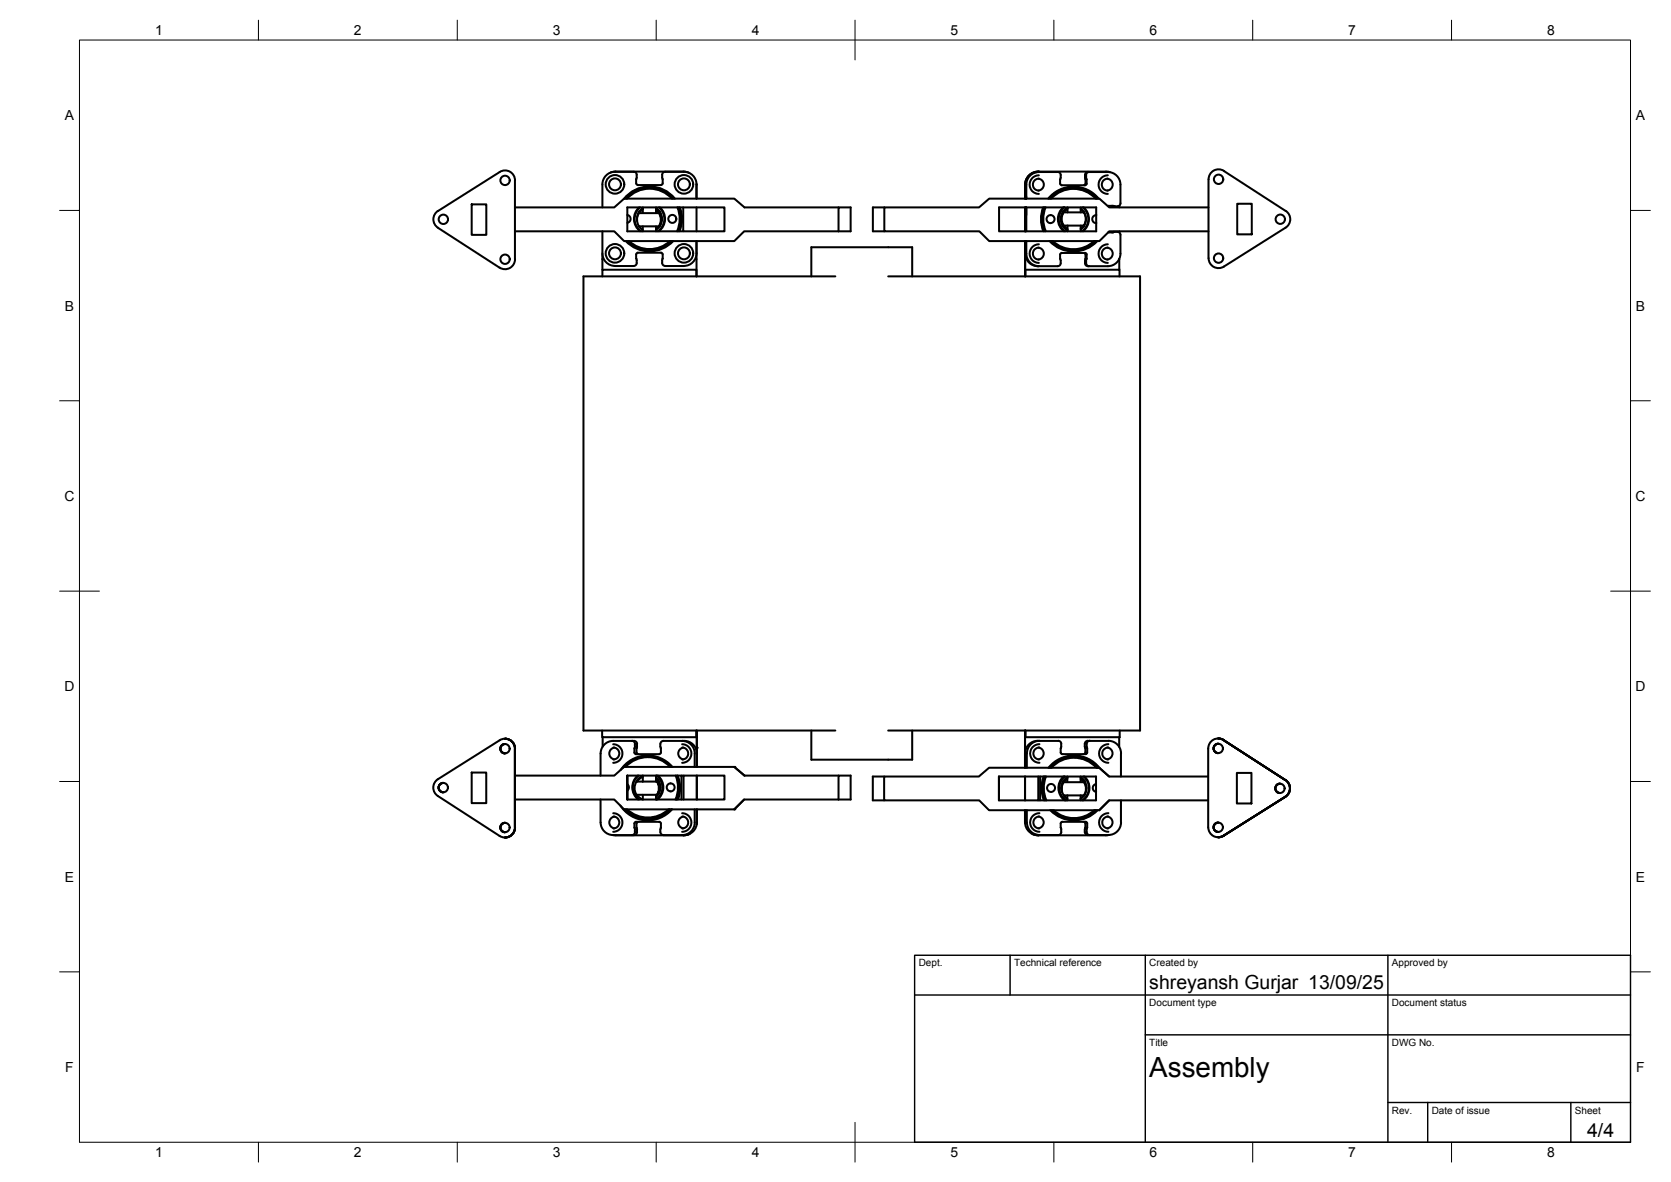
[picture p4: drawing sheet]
<svg xmlns="http://www.w3.org/2000/svg" width="420mm" height="297mm" viewBox="0 0 420 297" stroke-linecap="round" stroke-linejoin="round" font-family="sans-serif">
<!-- layer: Visible -->
<g fill="none" stroke="#000" stroke-width=".51">
<path d="M110.1 57.2l15.5 10.1M110.1 53a2.51 2.51 0 0 0 0 4.2M118.6 51.4h3.7v7.6h-3.7zM125.6 43.2l-15.5 9.8M125.7 43.2a2.51 2.51 0 0 1 3.8 2.1v19.9M129.5 58.1h25l2.4 2.5h27.7l2.5-2.5h23.7M129.5 52.1h25l2.4-2.2h27.7l2.6 2.2h23.6M151.5 58.1v5.6a3.2 3.2 0 0 0 3.1 3.1l4.7 .1a.79 .79 0 0 0 .8-.8l-.1-1.1M154.8 43.1h17l1.4 .3M154.8 43.1l-1.3 .3M157.1 49.9a8 8 0 0 1 12.4 0M157.5 49.9a7.8 7.8 0 0 1 11.7 0"/>
<path d="M157.7 52.1h24.5v6h-24.5zM157.7 54a1.01 1.01 0 0 1 .9 1 1.01 1.01 0 0 1-.9 1M160 45l.1-1.1a.72 .72 0 0 0-.7-.7h-4.8a3.2 3.2 0 0 0-3.1 3.1v5.8M160 45v1.1l.4 .4M160.6 53.3v.3M160.7 56.9h5M160.7 53.6h5M160.7 53.5a3 3 0 0 0 0 3.4M160.7 56.9l.9 .9M160.7 52.1a3.9 3.9 0 0 0 .3 6M160.9 52.1a3.7 3.7 0 0 0 .3 6M161.6 52.1v1.5"/>
<path d="M161.6 56.9v1.2M161.6 52.6l-.9 .9M161.6 52.3a3.2 3.2 0 0 0-1.4 3.2M161.6 52.5l-1 1.1M165 52.1v1.5M165 56.9v1.2M165 52.8l.7 .7M165 52.5l1 1.1M165 52.3l1 1M165.7 53.5a3 3 0 0 1 0 3.4M165.7 56.9l-.7 .7M165.7 52.1a3.7 3.7 0 0 1-.3 6"/>
<path d="M165.9 52.1a3.9 3.9 0 0 1-.2 6M166 53.3v.9M166 56.3v.4M166 56.5l-.6 .7M166 53.3a3.2 3.2 0 0 1 0 3.4M166 56.7l-1 1M166.6 45v1.1l-.4 .4h-5.8M167.2 43.2h4.8a3.2 3.2 0 0 1 3.1 3.1v3.6M167.2 43.2a.75 .75 0 0 0-.7 .7l.1 1.1M168.9 49.9a7.6 7.6 0 0 0-11.2 0M169.7 49.9a8.2 8.2 0 0 0-12.8 .1M170.3 52.1a7.6 7.6 0 0 1-.1 6"/>
<path d="M170.5 52.1a7.8 7.8 0 0 1-.1 6M170.8 52.1a8 8 0 0 1-.1 6M170.9 52.1a8.2 8.2 0 0 1 0 6M171.8 52.1l.1 6M175.1 46.2v.2M175.1 52.1v6M210.8 52.1h3.1v6h-3.1zM222.4 52.1h-2.9v6h2.9M251.2 52.1h24.4v6h-24.4zM257.7 46.4v3.5M257.7 52.1v6M257.8 52.1v6"/>
<path d="M257.9 57.8v.3M258 52.1l.1 6M261.1 44.9a1.49 1.49 0 0 1 1.4 1.5 1.49 1.49 0 0 1-1.4 1.5M261.2 44.9a1.49 1.49 0 0 0-1.5 1.5 1.49 1.49 0 0 0 1.5 1.5M261.2 44.1a2.34 2.34 0 0 0-2.3 2.3 2.34 2.34 0 0 0 2.3 2.3M261.2 43.2a3.2 3.2 0 0 0-3.1 3.2l-.1 3.5M262.3 52.1a8.2 8.2 0 0 0 0 6M262.5 52.1a8 8 0 0 0 0 6M262.7 52.1a7.8 7.8 0 0 0 .1 6M262.9 52.1a7.6 7.6 0 0 0 .1 6M263.6 49.9a8.2 8.2 0 0 1 12.7 0M263.8 49.9a8 8 0 0 1 12.2 0"/>
<path d="M264.3 49.9a7.6 7.6 0 0 1 11.2 0M265.9 43.2h-4.9a3.2 3.2 0 0 0-3.2 3.2v3.5M265.9 43.2a.75 .75 0 0 1 .8 .8l-.1 1.1M266.6 45.1v1.1M266.6 46.1l.4 .5h5.8l.4-.5M266.7 55.1a3.2 3.2 0 0 0 1.7 2.7l-1.1-1M266.7 55.1l.5 1.7 .1-.5M267.3 53.7l-.1-.4-.5 1.8M267.3 53.6l1.1-1.1-.9 .9h4.9a2.53 2.53 0 0 1 .1 3.3M267.3 56.5l1.1 1.2M267.3 53.7l-.3 1.3 .3 1.4M267.3 52.1a3.9 3.9 0 0 0 .2 6"/>
<path d="M267.6 52.1a3.7 3.7 0 0 0 .2 6M268.4 52.3l-1.1 1M268.4 52.3a3.2 3.2 0 0 0-1.7 2.8M268.4 52.1v1.3M268.4 56.7v1.4M269.9 47.3a7.8 7.8 0 0 1 5.8 2.6 7.8 7.8 0 0 0-11.6 0M271.7 52.1v1.3M271.7 56.7v1.4M271.7 52.6l.8 .7M271.7 52.5l.7 .6 .2 .4M272.2 52.1a3.7 3.7 0 0 1-.1 6M272.5 56.7l-.8 .7"/>
<path d="M272.5 52.1a3.9 3.9 0 0 1-.2 6M272.5 56.7l-.8 .8M272.5 56.7h-5l.9 .9M272.6 56.5l-.2 .5-.7 .6M272.6 53.4a3.2 3.2 0 0 1 0 3.3M273.6 43.2h5a3.2 3.2 0 0 1 3.1 3.2v4.7a.79 .79 0 0 1-.7 .8l-1.4-.2M273.6 43.2a.75 .75 0 0 0-.8 .8l.1 2.1-.4 .5M273.8 43.2a.75 .75 0 0 0-.7 .8l.1 2.2M275.6 54.1a1.01 1.01 0 0 0-1 1 1.01 1.01 0 0 0 1 1M275.6 56.1h.1M275.6 54h.1M278.4 44.9a1.49 1.49 0 0 1 1.4 1.5 1.49 1.49 0 0 1-1.4 1.5"/>
<path d="M278.5 44.9a1.49 1.49 0 0 0-1.5 1.5 1.49 1.49 0 0 0 1.5 1.5M278.6 44.1a2.34 2.34 0 0 0-2.4 2.3 2.34 2.34 0 0 0 2.4 2.3M278.7 58.4h.1M278.8 51.7l1.5 .1M278.8 51.7l-.2 .1M279.1 43.3l-.7-.2h-17.3a3.3 3.3 0 0 0-3.3 3.3M279.6 58.4h.1M279.7 58.4a1.43 1.43 0 0 1 2 .6v4.7a3.2 3.2 0 0 1-3.1 3.2h-5a.75 .75 0 0 1-.8-.8v-.6M279.9 58.4h-1.1M280.3 58.3l-.4 .1M281.4 51.7v.4M281.4 58.1v.3"/>
<path d="M303.9 52.1h-25l-2.5-2.2h-27.7l-2.5 2.2h-23.8v6h23.9l2.4 2.5h27.7l2.5-2.5h25M307.7 43l15.6 10M307.8 43a2.53 2.53 0 0 0-3.9 2.1v19.8a2.51 2.51 0 0 0 3.8 2.1M311.1 51.2h3.6v7.7h-3.6zM323.3 53a2.51 2.51 0 0 1 0 4.2l-15.6 9.8M129.5 65.1a2.51 2.51 0 0 1-3.9 2.2M151.5 63.9v3.9M157.4 60.6a8.2 8.2 0 0 0 11.9 0M157.6 60.6a8 8 0 0 0 11.4 0M157.9 60.6a7.8 7.8 0 0 0 10.8 0M160.4 63.5h5.8l.4 .4v1.1M160.4 63.5l-.4 .4v1.1"/>
<path d="M166.6 65l-.1 1.1a.75 .75 0 0 0 .7 .7M168.4 60.6a7.6 7.6 0 0 1-10.2 0M175.1 63.7a3.2 3.2 0 0 1-3.1 3.1l-4.8 .1M175.1 60.6v8.9v-1.7h-23.6v1.7M204 69.5v-7.4h25.4v7.4M210 69.5h-63.3v114.1h63.3M223.3 69.5h63.4v114.1h-63.4M257.7 60.6l.1 4.5M257.8 60.6v8.9l-.1-4.4M257.8 67.8h23.7v1.7M257.8 63.7a3.2 3.2 0 0 0 3.2 3.2h4.9a.75 .75 0 0 0 .8-.8v-.6M257.8 67.8v1.7"/>
<path d="M257.9 60.6v1.8M258.1 60.6v3.1a3.2 3.2 0 0 0 3.1 3.2M261.1 62.2a1.49 1.49 0 0 1 1.4 1.5 1.49 1.49 0 0 1-1.4 1.5M261.2 62.2a1.49 1.49 0 0 0-1.5 1.5 1.49 1.49 0 0 0 1.5 1.5M261.2 61.4a2.34 2.34 0 0 0-2.3 2.3 2.34 2.34 0 0 0 2.3 2.4M263.9 60.6a8.2 8.2 0 0 0 12 0M264.1 60.6a8 8 0 0 0 11.6 0M264.5 60.6a7.8 7.8 0 0 0 10.8 0 7.8 7.8 0 0 1-5.4 2.2M264.7 60.6a7.6 7.6 0 0 0 10.4 0M266.6 64v1M266.6 65l.1 .5M272.5 63.5l.4 .5-.1 1.5"/>
<path d="M273.1 65.5v.6a.75 .75 0 0 0 .7 .8M273.2 64l-.1 1.5M273.2 64l-.4-.4-5.8-.1-.4 .5M278.4 62.2a1.49 1.49 0 0 1 1.4 1.5 1.49 1.49 0 0 1-1.4 1.5M278.5 62.2a1.49 1.49 0 0 0-1.5 1.5 1.49 1.49 0 0 0 1.5 1.5M278.6 61.4a2.34 2.34 0 0 0-2.4 2.3 2.34 2.34 0 0 0 2.4 2.4M281.4 65.1v2.7M110.8 197l.7-.2a1.17 1.17 0 0 0-1.2 1.1 1.17 1.17 0 0 0 1.2 1.2 1.17 1.17 0 0 1-1.2-.8 1.17 1.17 0 0 1 .5-1.3zM118.6 194.1h3.7v7.7h-3.7zM125.6 186l-15.5 9.8a2.51 2.51 0 0 0 0 4.2l15.5 10.1a2.51 2.51 0 0 0 3.9-2.1M125.6 186a2.51 2.51 0 0 1 3.9 2.1M127 185.6h.1"/>
<path d="M127 187a1.17 1.17 0 0 0-1.2 1.1 1.17 1.17 0 0 0 1.2 1.2M127 185.6a2.51 2.51 0 0 1 2.5 2.5M129.5 194.9h25l2.4-2.2h27.7l2.6 2.2M129.5 188.2v19.8M151 189.4v5.5M151.4 183.6v1.7h23.8M151.5 185.3v2.3M154.2 187a2.33 2.33 0 0 1 2.3 2.4 2.33 2.33 0 0 1-2.3 2.3M154.2 187.9a1.5 1.5 0 0 1 1.5 1.5 1.5 1.5 0 0 1-1.5 1.5M154.5 187.9a1.49 1.49 0 0 0-1.3 1.5 1.49 1.49 0 0 0 1.3 1.4M157.3 192.7a7.6 7.6 0 0 1 11.2 0M157.7 194.9v6v-6"/>
<path d="M157.7 194.9h24.5v6h-24.5M157.7 197.1a1.01 1.01 0 0 1 0 1.6M158.9 186.2a.75 .75 0 0 1 .8 .7l-.1 .7M159.7 187.6l-.2 1.5 .4 .4h6.1l.2-.4-.1-1.5M160.1 196.2v.1M160.2 196.2l-.1 .2M160.2 196.2l.5-.6 .9-.7v1.5M160.2 187.6v-.7a.75 .75 0 0 0-.8-.7h-5.2a3.2 3.2 0 0 0-3.2 3.2M160.2 187.6l-.1 1.5 .4 .4M160.3 194.9a3.9 3.9 0 0 0 .1 6M160.6 194.9a3.7 3.7 0 0 0 .1 6M161.6 199.7v1.2l-.7-.3-.8-.9"/>
<path d="M161.6 195.2l-.7 .4-.8 .8M161.6 195.1l-1.3 1M165 194.9v1.5M165 199.7v1.2M165 196.2l.1 .2M165 195.5l.5 .7M165 196.1a2.99 2.99 0 0 1 0 3.9l.5-.7M165 195.5l.6 .8 .4 1.6M165 195.7l.5 .7M165.1 196.4h-4.9a2.49 2.49 0 0 0 0 3.3h4.9M165.1 199.7l-.1 .2M165.2 194.9a3.7 3.7 0 0 1-.2 6"/>
<path d="M165.4 194.9a3.9 3.9 0 0 1-.1 6M165.5 196.2v.8M165.5 199.1v.5M165.5 199.6h.1M165.5 196.2h.1M165.5 196.2v1M165.5 199v.6M165.5 196.2l.5 1.7M166 197.9l-.4 1.5-.6 .8 .5-.6M166 197.9l-.5 1.7M166 187v.6M166.8 186.2h5.3a3.2 3.2 0 0 1 3.1 3.2v3.3v-4.8"/>
<path d="M166.8 186.2a.75 .75 0 0 0-.7 .7M168.6 196.9a1 1 0 0 1 1 1 1 1 0 0 1-1 1M168.6 196.9a1.01 1.01 0 0 0-1 1 1.01 1.01 0 0 0 1 1M168.8 192.7a8 8 0 0 0-12.1 .2M169.1 192.7a8.2 8.2 0 0 0-13.1 .8M169.9 194.9a7.6 7.6 0 0 1-.1 6M170.2 194.9a8 8 0 0 1 .1 6M170.4 194.9a8.2 8.2 0 0 1 .1 6M170.5 196.6v2.5l-.5 1.8 .4-1.1M171.4 194.9l-.1 6M171.5 187a2.33 2.33 0 0 1 2.3 2.4 2.33 2.33 0 0 1-2.3 2.3M171.5 186.2a3.2 3.2 0 0 1 3.2 3.2v3.3"/>
<path d="M171.6 187.9a1.5 1.5 0 0 1 1.4 1.5 1.5 1.5 0 0 1-1.4 1.5M171.8 187.9a1.49 1.49 0 0 0-1.3 1.5 1.49 1.49 0 0 0 1.3 1.4M171.9 195.1v5.8M171.9 194.9v.2M175.1 183.6v1.7M175.2 194.9v6M175.2 185.2v-1.6v5.6M184.6 192.7l2.6 2.2M187.2 194.9h23.6M204 183.6v7.3h25.4v-7.3M210.8 194.9h3.1v6h-3.1zM222.3 195.1h-2.8v6h2.8"/>
<path d="M251.2 195.1h24.4v6h-24.4zM251.2 195.1v6M257.7 185.3v7.6v-3.6a3.2 3.2 0 0 1 3.2-3.1M257.7 195.1v6M257.7 187.9h.1M257.7 183.6v1.7M257.7 185.3v-1.7v4.3M257.7 187.9v1.2M257.9 183.6v1.7M258.2 189.3v3.6M260.9 186.2h5.2a.75 .75 0 0 1 .7 .7v.7M261.1 195.1v5.8"/>
<path d="M261.1 187.9a1.49 1.49 0 0 1 1.3 1.4 1.49 1.49 0 0 1-1.3 1.5M261.3 187.9a1.49 1.49 0 0 0-1.5 1.5 1.49 1.49 0 0 0 1.5 1.4M261.4 187a2.34 2.34 0 0 0-2.4 2.4 2.34 2.34 0 0 0 2.4 2.3M261.4 186.2a3.2 3.2 0 0 0-3.2 3.1M261.5 195.1v5.8M262.4 195.1a8.2 8.2 0 0 0 .1 6M262.6 195.1a8 8 0 0 0 .1 6M262.8 195.1a7.8 7.8 0 0 0 .1 6M263 195.1a7.6 7.6 0 0 0 .1 6M263.6 192.9a8.2 8.2 0 0 1 12.8 .1M263.9 192.9a8 8 0 0 1 12.3 0M264.4 192.9a7.6 7.6 0 0 1 11.3 0"/>
<path d="M266.7 188v1.1l.4 .4h5.9l.4-.4-.1-1.1M266.8 187.6l-.1 .4M267.2 195.5l.5-.4a3.7 3.7 0 0 0 .3 6 3.7 3.7 0 0 1-.8-5.6zM267.4 196.3h.1M267.4 195.1a3.9 3.9 0 0 0 .3 6M267.4 196.3v.3a2.96 2.96 0 0 0 1 4.1l-.9-.8M267.5 196.6h4.9a2.43 2.43 0 0 1 0 3.3h-4.9M267.5 199.9h.1M268.4 195.1v1.5M268.4 199.9v1.2M268.4 195.7l-.9 .9M268.4 195.3a3.2 3.2 0 0 0-1.3 3.7 3 3 0 0 1 .3-2.7"/>
<path d="M268.4 195.5l-1 1.1M268.4 195.3l-1 1M270 190.3a7.8 7.8 0 0 1 5.9 2.6 7.8 7.8 0 0 0-11.7 0M271.7 195.8l.8 .8M271.7 195.1v1.5M271.7 199.9v1.2M271.7 195.4l1.1 1.2M271.7 195.3l.6 .4a.98 .98 0 0 1 .5 1.2M272.4 195.1a3.7 3.7 0 0 1-.3 6M272.5 199.9l-.8 .8M272.7 195.1a3.9 3.9 0 0 1-.3 6M272.8 187.6v-.7a.75 .75 0 0 1 .7-.7h5.2a3.1 3.1 0 0 1 3.2 3.1v5.8"/>
<path d="M272.8 199.5l-.3 .5-.8 .7M272.8 196.4a3.2 3.2 0 0 1 0 3.3M272.8 187.6l.1 .4M272.9 188v1.1l-.4 .4M273.2 186.9v.7M273.2 187.6l.1 .4M274 186.2a.75 .75 0 0 0-.8 .7M275.6 197a1.01 1.01 0 0 0-.8 1 1.01 1.01 0 0 0 .8 1M276.4 192.9l2.5 2.2M278.5 187.9a1.49 1.49 0 0 1 1.2 1.4 1.49 1.49 0 0 1-1.2 1.5M278.7 187.9a1.49 1.49 0 0 0-1.5 1.5 1.49 1.49 0 0 0 1.5 1.4M278.7 187a2.34 2.34 0 0 0-2.3 2.4 2.34 2.34 0 0 0 2.3 2.3"/>
<path d="M281.4 185.3v2.4M281.5 183.6v1.7h-23.8M303.8 195.1h-24.9l-2.5-2.2h-27.7l-2.6 2.2h-23.8v6h23.9l2.5 2.5h27.7l2.5-2.5h24.9M305.6 187.1l.7-.2a1.18 1.18 0 0 0-1.1 1.2 1.18 1.18 0 0 0 1.1 1.2 1.17 1.17 0 0 1-1.1-.9 1.17 1.17 0 0 1 .4-1.3zM306.3 185.6h.1M306.3 185.6l1.4 .4zM307.7 186l15.5 10M307.7 186a2.53 2.53 0 0 0-3.9 2.1v19.8a2.51 2.51 0 0 0 3.9 2.1M311 194.2h3.7v7.7h-3.7zM321.8 196.9a1.17 1.17 0 0 0-1.1 1.2 1.17 1.17 0 0 0 1.1 1.2M323.2 196l-15.5-10 15.5 10M323.2 196a2.52 2.52 0 0 1 0 4.2 2.51 2.51 0 0 0 0-4.2"/>
<path d="M127 210.5h.1M127 206.8a1.17 1.17 0 0 0-1.2 1.2 1.17 1.17 0 0 0 1.2 1.1M129.5 200.9h25l2.4 2.5h27.7l2.5-2.5h23.7M129.5 208v-19.8v19.8M129.5 208a2.51 2.51 0 0 1-2.5 2.5M151 200.9v5.8M151 206.7a3.2 3.2 0 0 0 3.2 3.2M154.2 204.4a2.33 2.33 0 0 1 2.3 2.3 2.33 2.33 0 0 1-2.3 2.3M154.2 209.9h17.8M154.2 205.2a1.5 1.5 0 0 1 1.5 1.5 1.5 1.5 0 0 1-1.5 1.5M154.3 209.9h.6M154.5 205.2a1.49 1.49 0 0 0-1.3 1.5 1.49 1.49 0 0 0 1.3 1.5"/>
<path d="M156 202.4a8.2 8.2 0 0 0 13 1M156.8 203.3a8 8 0 0 0 12 .1M157.2 203.4a7.8 7.8 0 0 0 11.2 0M157.4 203.4a7.8 7.8 0 0 0 10.9 0M157.7 203.4a7.6 7.6 0 0 0 10.4 0M159.7 209.1a.75 .75 0 0 1-.8 .8M160.2 209.1a.75 .75 0 0 1-.8 .8M160.5 206.5l-.4 .4 .1 2.2M165.2 205.4l-2.3 .2M166 208.5v.6M166.1 208.4l.1-1.5-.2-.3-6.1-.1-.4 .5 .1 2.1M166.1 209.1a.75 .75 0 0 0 .7 .8"/>
<path d="M171.5 204.4a2.33 2.33 0 0 1 2.3 2.3 2.33 2.33 0 0 1-2.3 2.3M171.6 205.2a1.5 1.5 0 0 1 1.4 1.5 1.5 1.5 0 0 1-1.4 1.5M171.8 205.2a1.49 1.49 0 0 0-1.3 1.5 1.49 1.49 0 0 0 1.3 1.5M173.2 209.6l-1.3 .3M173.5 209.5l-1.6 .4M174.7 203.4v3.3a3.2 3.2 0 0 1-3.2 3.2M175.2 203.4v3.3a3.2 3.2 0 0 1-3.1 3.2M175.2 206.6v.6M187.1 200.9l-2.5 2.5M257.7 203.6a6.6 6.6 0 0 0 .6 4.8 3.2 3.2 0 0 0 2.6 1.4M257.7 206.6v.3M258.2 203.6v3.1"/>
<path d="M258.2 206.7a3.2 3.2 0 0 0 3.2 3.1M259.3 209.4l1.8 .5M259.6 209.6l1.5 .3M261.1 200.9l-.1 .2M261.1 205.2a1.49 1.49 0 0 1 1.3 1.5 1.49 1.49 0 0 1-1.3 1.4M261.3 205.2a1.49 1.49 0 0 0-1.5 1.5 1.49 1.49 0 0 0 1.5 1.5M261.4 204.4a2.34 2.34 0 0 0-2.4 2.3 2.34 2.34 0 0 0 2.4 2.3M261.5 200.9v.2M264.1 203.6a8.2 8.2 0 0 0 11.9 0M264.3 203.6a8 8 0 0 0 11.4 0M264.7 203.6a7.8 7.8 0 0 0 10.7 0 7.8 7.8 0 0 1-5.4 2.2M264.9 203.6a7.6 7.6 0 0 0 10.3 0"/>
<path d="M266.7 208l.1 1.1M266.8 209.1a.75 .75 0 0 1-.7 .8h-5.2M267.1 206.5h5.8M267.1 206.5l-.4 .4v1.1M272.5 206.5l.4 .4v1.1M272.8 209.1a.75 .75 0 0 0 .7 .8h5.2M272.9 208l-.1 1.1M273 206.5l.4 .4-.1 1.1M273.2 208.4v.7M273.2 209.1a.75 .75 0 0 0 .8 .8M273.3 208l-.1 .4M276.4 203.6h.1"/>
<path d="M278.5 205.2a1.49 1.49 0 0 1 1.2 1.5 1.49 1.49 0 0 1-1.2 1.4M278.7 205.2a1.49 1.49 0 0 0-1.5 1.5 1.49 1.49 0 0 0 1.5 1.5M278.7 204.4a2.34 2.34 0 0 0-2.3 2.3 2.34 2.34 0 0 0 2.3 2.3M278.7 209.8l-17.7 .1M278.9 201.1l-2.5 2.5M281.9 201.1v5.6a3.2 3.2 0 0 1-3.2 3.1M305.6 207l.7-.3a1.18 1.18 0 0 0-1.1 1.2 1.18 1.18 0 0 0 1.1 1.2 1.17 1.17 0 0 1-1.1-.8 1.17 1.17 0 0 1 .4-1.3zM306.3 210.4h.1M307.7 210l-1.4 .4M323.2 200.2l-15.6 9.8 15.6-9.8M323.2 200.2l-15.6 9.8"/>
<circle cx="111.5" cy="55.1" r="1.17"/>
<circle cx="127" cy="45.3" r="1.17"/>
<circle cx="154.6" cy="46.3" r="2.34"/>
<circle cx="154.6" cy="46.3" r="1.49"/>
<circle cx="169" cy="55" r="1.01"/>
<circle cx="172" cy="46.3" r="2.34"/>
<circle cx="172" cy="46.3" r="1.49"/>
<circle cx="264.1" cy="55.1" r="1.01"/>
<circle cx="306.4" cy="45.1" r="1.17"/>
<circle cx="321.9" cy="55.1" r="1.17"/>
<circle cx="127" cy="65.1" r="1.17"/>
<circle cx="154.6" cy="63.7" r="2.34"/>
<circle cx="154.6" cy="63.7" r="1.49"/>
<circle cx="172" cy="63.7" r="2.34"/>
<circle cx="172" cy="63.7" r="1.49"/>
<circle cx="306.4" cy="64.9" r="1.17"/>
<circle cx="111.5" cy="197.9" r="1.17"/>
<circle cx="127" cy="188.1" r="1.17"/>
<circle cx="264.3" cy="198" r="1.01"/>
<circle cx="306.3" cy="188.1" r="1.17"/>
<circle cx="321.8" cy="198.1" r="1.17"/>
<circle cx="127" cy="208" r="1.17"/>
<circle cx="306.3" cy="207.9" r="1.17"/>
</g>
<g fill="#000">
<circle cx="261.1" cy="43.1" r=".25"/>
<circle cx="267.3" cy="56.8" r=".25"/>
<circle cx="267.3" cy="53.3" r=".25"/>
<circle cx="151.5" cy="65.1" r=".25"/>
<circle cx="257.8" cy="65.1" r=".25"/>
<circle cx="127" cy="185.6" r=".25"/>
<circle cx="175.2" cy="187.9" r=".25"/>
<circle cx="184.6" cy="192.7" r=".25"/>
<circle cx="306.3" cy="185.6" r=".25"/>
<circle cx="127" cy="210.5" r=".25"/>
<circle cx="184.6" cy="203.4" r=".25"/>
<circle cx="306.3" cy="210.4" r=".25"/>
</g>
<!-- layer: BORDER -->
<g fill="none" stroke="#000" stroke-width=".25">
<path d="M20 10.1h390v276.9h-390zM65 5.1v5M115 5.1v5M165 5.1v5M215 5.1v10M265 5.1v5M315 5.1v5M365 5.1v5M15 52.9h5M410 52.9h5M15 100.7h5M410 100.7h5"/>
<path d="M15 148.6h10M405 148.6h10M15 196.4h5M410 196.4h5M15 244.2h5M410 244.2h5M65 287v5M115 287v5M165 287v5M215 282.1v9.9M265 287v5M315 287v5"/>
<path d="M365 287v5"/>
</g>
<!-- layer: TITLEBLOCK -->
<path d="M230 240.1h180v46.9h-180zM230 250h180M254 240.1v9.9M288 240.1v46.9M349 240.1v46.9M288 260.1h122M349 277.1h61M359 277.1v9.9M395 277.1v9.9" fill="none" stroke="#000" stroke-width=".36"/>
<text font-size="7" x="289" y="270.6">Assembly</text>
<g font-size="4.9">
<text x="289" y="248.5">shreyansh Gurjar 13/09/25</text>
<text x="399.1" y="285.7">4/4</text>
</g>
<g font-size="3.5">
<text x="39" y="8.8">1</text>
<text x="89" y="8.8">2</text>
<text x="139" y="8.8">3</text>
<text x="189" y="8.8">4</text>
<text x="239" y="8.8">5</text>
<text x="289" y="8.8">6</text>
<text x="339" y="8.8">7</text>
<text x="389" y="8.8">8</text>
<text x="16.3" y="30.2">A</text>
<text x="411.3" y="30.2">A</text>
<text x="16.3" y="78">B</text>
<text x="411.3" y="78">B</text>
<text x="16.2" y="125.9">C</text>
<text x="411.2" y="125.9">C</text>
<text x="16.2" y="173.7">D</text>
<text x="411.2" y="173.7">D</text>
<text x="16.3" y="221.6">E</text>
<text x="411.3" y="221.6">E</text>
<text x="16.4" y="269.4">F</text>
<text x="411.4" y="269.4">F</text>
<text x="39" y="290.8">1</text>
<text x="89" y="290.8">2</text>
<text x="139" y="290.8">3</text>
<text x="189" y="290.8">4</text>
<text x="239" y="290.8">5</text>
<text x="289" y="290.8">6</text>
<text x="339" y="290.8">7</text>
<text x="389" y="290.8">8</text>
</g>
<g font-size="2.5">
<text x="231" y="242.9">Dept.</text>
<text x="255" y="242.9">Technical reference</text>
<text x="289" y="242.9">Created by</text>
<text x="350" y="242.9">Approved by</text>
<text x="289" y="252.8">Document type</text>
<text x="350" y="252.8">Document status</text>
<text x="289" y="262.9">Title</text>
<text x="350" y="262.9">DWG No.</text>
<text x="350" y="279.9">Rev.</text>
<text x="360" y="279.9">Date of issue</text>
<text x="396" y="279.9">Sheet</text>
</g>
</svg>
